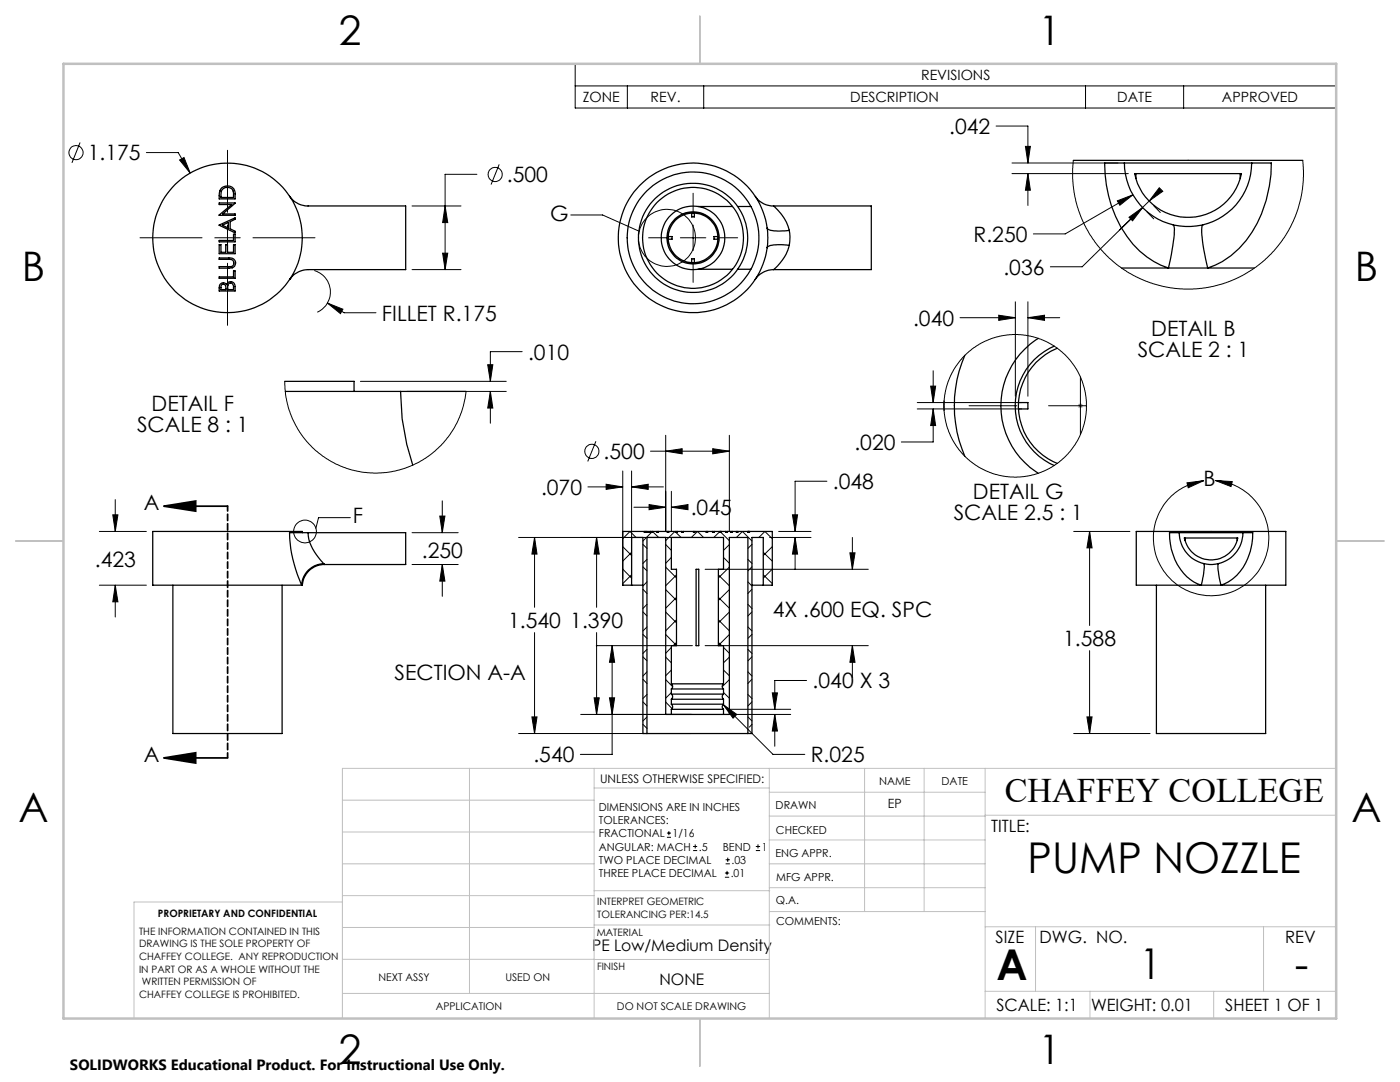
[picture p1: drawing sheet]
<svg xmlns="http://www.w3.org/2000/svg" width="279mm" height="216mm" viewBox="0 0 279 216" stroke-linecap="round" stroke-linejoin="round" font-family="sans-serif">
<g fill="none" stroke="#000" stroke-width=".25">
<path d="M44.3 37.5a1.59 1.59 0 0 1 1.7-.3 1.59 1.59 0 0 1 .9 1.5v1h-3.2v-.6a2 2 0 0 1 .6-1.6zM44.3 37.9a1.3 1.3 0 0 1 1.6-.4 1.3 1.3 0 0 1 .7 1.6v.3h-2.5zM57.8 39.2a4.6 4.6 0 0 0 3.7 1.9h19.5v12.7h-19.5a4.5 4.5 0 0 0-3.7 2M150.7 39.2h.1a4.2 4.2 0 0 0 3.6 1.9M214.2 32h45.8M224.4 32.5a12.7 12.7 0 0 0 12.7 12.7 12.7 12.7 0 0 0 12.7-12.7M224.4 32.5h-3.9a24.2 24.2 0 0 0 6.9 17.6 15.6 15.6 0 0 0 5.8 3.4M224.4 32.5h25.4M226.4 34.6h21.4a10.9 10.9 0 0 1-10.7 8.8 10.9 10.9 0 0 1-10.7-8.8zM226.7 34.6v1M247.5 34.6v1M249.8 32.5h3.9a24.3 24.3 0 0 1-6.4 17.1 15 15 0 0 1-6.3 3.9"/>
<path d="M43.7 51.5h2a1.06 1.06 0 0 1 1.3 1 1.06 1.06 0 0 1-1.3 1h-2v-.3h1.9a.77 .77 0 0 0 1.1-.7 .77 .77 0 0 0-1.1-.7h-1.9zM43.7 40.5h3.2l-2.5 2.2h2.5v.3h-3.2l2.5-2.2h-2.5zM43.7 44.9l3.2-1.4v.2l-1 .5v1.4l1 .5v.4zM43.7 48h2.9v-1.3h.3v1.6h-3.2zM43.7 48.8h.4v1.5h.9v-1.5h.4v1.5h1.2v-1.5h.3v1.8h-3.2zM43.7 55.2h2.9v-1.2h.3v1.5h-3.2zM44 56.7a.78 .78 0 0 1 1.2 .1 .87 .87 0 0 1 1-.6 .87 .87 0 0 1 .7 1v.9h-3.2l.1-1.2zM44.2 56.8a.58 .58 0 0 1 .7 .1 .58 .58 0 0 1 .2 .7v.2h-1zM44.4 44.9l1.2-.5v1.1zM45.6 56.7l.4-.2a.94 .94 0 0 1 .6 1.3h-1.2zM58.1 55.4l-.3 .3M133.4 47.2h.7v.5h-.7"/>
<path d="M138 52.4v-.8h.6v.8M138 42.5v.8h.6v-.8M139.3 41.2h6.9M139.3 53.7h6.9M143.3 47.2h-.8v.5h.8M147.2 41.2h2.7M147.2 53.7h2.7M153.1 45.5l.1 1.9-.1 2M153.1 45.5a14.9 14.9 0 0 0-22.8-10.6 14.9 14.9 0 0 0 0 25.1 14.9 14.9 0 0 0 22.8-10.6M153.1 45.5a1.8 1.8 0 0 0 1.7 .6l2.7-.1M154.4 53.8a4.4 4.4 0 0 0-3.7 2M154.4 41.1l.2 .2a10 10 0 0 1 2.9 4.7"/>
<path d="M154.4 41.1h19.5v12.7h-19.5M157.5 49l-1.4-.2a4.7 4.7 0 0 0-3 .5v.1M157.5 49a9.5 9.5 0 0 1-3.1 4.8M157.5 46l.2 1.3-.2 1.7M223.8 53.5h9.4M233.2 53.5h7.8M234.1 44.9h.1a11 11 0 0 1-.3 4.9l-.7 3.7M240.1 44.9h-.1a13.2 13.2 0 0 0 .4 5.8l.6 2.8M241 53.5h9.3M56.8 76.1h13.9v2M56.9 78.1h23M79.9 78.1l.4 5.5 .9 5.1 1.2 4.1"/>
<path d="M79.9 78.1h13.1M192.5 70.9a25.4 25.4 0 0 0 0 20.2M207.2 67.5a15.8 15.8 0 0 0 0 26.9M210.4 69.1a13 13 0 0 0-7.8 11.9 13 13 0 0 0 7.8 11.9M211 69.5a12.4 12.4 0 0 0-7.8 11.5 12.4 12.4 0 0 0 7.8 11.5M188.4 80v1.9M203.3 80.3h1.8v1.3h-1.8M34.5 116.8v29.6h21.8v-29.6M60.3 106.3v-.3h-29.8v10.8h29.7M61.5 106.3h-3.7a27.2 27.2 0 0 0 2.4 10.5M61.5 106.3a9.6 9.6 0 0 0 3.1 6.2M61.5 106.3h19.5v6.3h-16.2"/>
<path d="M64.6 112.5a4.5 4.5 0 0 0-4.4 4.3M64.6 112.5l.2 .1M64.8 112.6a4.6 4.6 0 0 0-4.5 4.2h-.1M126 116.8h2.3M126 116.8v-9.6h2.3v39.2h.8M128.6 106v.2h1.6v-.2M128.9 106v.2M129.1 106h.8M129.1 106h-4.8v10.8h1.7M129.1 106v.2M130.2 106h-.3v.2M130.2 106h19.1"/>
<path d="M131.1 106v.2h.3v-.2M133.2 106v.2h.3v-.2M134.9 106v.2h.3v-.2M136 106v.2h.3v-.2M138.4 106v.2h.3v-.2M138.9 113.6h.6v15.2h-.6zM140.9 106v.2h.3v-.2M142.2 106v.2h.3v-.2M143.7 106v.2h.3v-.2M143.8 106v.2M144.8 106v.2h.3v-.2M145.9 106v.2h.3v-.2"/>
<path d="M147 106v.2h.2v-.2M149.3 106h.1M149.3 106v.2h.3v-.2M149.3 106h.3M149.6 106h4.5v10.8h-1.8M150.1 116.8h2.2M152.3 116.8v-9.6h-2.2v39.2h-.8M230.8 116.8v29.6h21.8v-29.6M235.3 106.3a6.4 6.4 0 0 0 6.4 6.3 6.4 6.4 0 0 0 6.3-6.3M235.3 106.3h-1.9a10.9 10.9 0 0 0 5.6 10.2l.7 .3M235.3 106.3h12.7M236.4 107.4h10.6a5.4 5.4 0 0 1-5.3 4.3 5.4 5.4 0 0 1-5.3-4.3z"/>
<path d="M236.5 107.4v.4M239.7 116.8h4M239.7 116.8h-12.9v-10.8h29.8v10.8h-12.9M240.2 112.5a9.5 9.5 0 0 1-.5 4.3M243.2 112.5a4 4 0 0 0 .1 2.4l.4 1.9M246.9 107.4v.4M248 106.3h2a11.2 11.2 0 0 1-4.9 9.8l-1.4 .7M134 136.5a.65 .65 0 0 1 0 1M134 138.5a.65 .65 0 0 1 0 1M134 137.5h10.4M134 138.5h10.4M134 136.5h10.4"/>
<path d="M134 139.5h10.4M134 136.5v-7.7h1v-15.2h-1v-6.4h10.4v6.4h-1v15.2h1v7.7M134 137.5v1M134 139.5v1M144.4 138.5a.65 .65 0 0 0 0 1M144.4 136.5a.65 .65 0 0 0 0 1M144.4 137.5v1M144.4 139.5v1M129.1 146.4h20.2M134 140.5a.65 .65 0 0 1 0 1M134 141.5h10.4M134 142.6h10.4"/>
<path d="M134 140.5h10.4M134 141.5v1.1M134 142.6h-1.1v-35.4h-3.8v39.2M144.4 140.5a.65 .65 0 0 0 0 1M144.4 142.6h1.2v-35.4h3.7v39.2M144.4 141.5v1.1"/>
<circle cx="45.4" cy="47.5" r="14.9"/>
<circle cx="138.3" cy="47.5" r="5"/>
<circle cx="138.3" cy="47.5" r="13.1"/>
<circle cx="138.3" cy="47.5" r="10.1"/>
<circle cx="138.3" cy="47.5" r="5.2"/>
<circle cx="138.3" cy="47.5" r="10.9"/>
<circle cx="138.3" cy="47.5" r="6.3"/>
</g>
<g fill="none" stroke="#000" stroke-width=".2">
<path d="M114.8 12.7h151.9v8.9h-151.9zM114.8 17.1h151.9M125.2 17.1v4.5M140.4 17.1v4.5M216.6 17.1v4.5M236.2 17.1v4.5M16 28.4l-1.6 4.1M29.2 30.4h6.4l2.4 4.1M35.8 31.9l.9-.5 1.3 3.1zM45.4 30v12.4M95.2 34.8h-6.4v19M99.6 32.8l-1.6 4"/>
<path d="M138.3 38.6v3.8M198.8 25.2h6.3v7.3M202 32.5h21.1M202 34.6h23.2M204.6 29.2h1l-.5 3.3zM205.1 34.6l.5 3.4h-1zM205.1 34.6v6.4M214.2 32l-.1 1.6v3l.4 2.6 .6 2.2 .7 2.1 1 2 1.7 2.8 1.4 1.7 1.5 1.5 1.8 1.5 1.8 1.3 2.1 1.1 2.9 1.2 2.2 .6 3.9 .5 2.6-.1 1.9-.2 3.2-.7 1.7-.6 2.4-1.1 2.2-1.3 2.4-1.9 1.3-1.2 2.6-3.3 1.2-2.1 1.2-2.9 .8-2.9 .4-1.8 .1-2.3-.1-3.3M226.1 38.9l-13.5 7.8h-6.4M231.4 37.5l.7 .7-2.8 1.9zM27.9 47.4h12.4M42.9 47.4h5"/>
<path d="M45.4 44.9v5.1M45.4 52.5v12.4M50.5 47.4h12.4M62.7 54a4.4 4.4 0 0 1 3.2 3.9 4.4 4.4 0 0 1-2.6 4.4M82.2 41.1h9.8M82.2 53.8h9.8M88.3 50.5h1.1l-.6 3.3zM88.8 41.1l.6 3.3h-1.1zM113.9 42.9h6.4l7.3 3.2M129.4 47.4h3.8M135.8 47.4h5.1M138.3 44.9v5.1"/>
<path d="M138.3 52.5v3.8M143.4 47.4h3.8M223 40.1l3.1-1.2-2.6 2.1zM225.3 43.4l2.7-2-2 2.7zM228 41.4l-4.5 4.5M228.9 42.3l1.4 1.4M229.3 40.1l-13.3 13.1h-6.4M230.2 41l1.4 1.4M56.8 76.1l.3 3.2 .9 3.3 1.4 3 2.2 2.9 1.3 1.4 1.6 1.2 2.6 1.5 3.2 1.2 3.6 .6 3.1-.1 1.9-.3 2.1-.6 2.7-1.2 3.1-2.2 1.3-1.2 1.4-1.6 1.6-2.7 1.4-3.6 .5-2.8M65.3 60.5l3.1 1.2-.5 .9zM65.3 60.5l3.4 1.9h6.3M71.9 76.1h29.1"/>
<path d="M81.2 78.1h19.8M97.3 72.8h1.1l-.5 3.3zM97.9 78.1l.5 3.3h-1.1zM97.9 78.1v6.4M104.2 70.2h-6.3v5.9M185.7 77h1l-.5 3.3zM186.2 74v6.3M191.6 63.4h11M199.3 62.9l3.3 .5-3.3 .5zM202.6 60.2v18.9M205.1 63.4l3.4-.5v1zM205.1 60.2v18.9"/>
<path d="M205.1 63.4h6.4M215.6 75.2v11.5M23 99.7v6.3M88.3 99.9v6.4M117.3 97.2h7M118.9 88.1l-1.6 4M121 96.6l3.3 .6-3.3 .4zM124.3 94v21.5M126 97.2l3.4-.6v1zM126 94v21.5M126 97.2h6.4M129.8 90h15.8"/>
<path d="M132.9 90l3.2-.5v1.1zM132.9 86.9v19.1M134 98v8M142.2 89.5l3.4 .5-3.4 .6zM145.6 86.9v19.1M165 96h-6.3v10M183.1 81.6h20.8M183.1 80.3h20.8M186.2 81.6l.5 3.3h-1zM186.2 81.6v6.6h-6.3M193.4 81h9.5M209.3 81h7.5"/>
<path d="M236.9 96.3l3.3-.4-3.1 1.4zM242.6 95.9a11.5 11.5 0 0 1 9.1 17.1 11.5 11.5 0 0 1-19.4 1 11.5 11.5 0 0 1 7.4-18l.5-.1M242.6 95.9l3.3 .2-.2 1zM19.8 106h9.4M19.8 116.8h9.4M22.5 102.7h1l-.5 3.3zM23 116.8l.5 3.3h-1zM23 116.8v6.3M69.9 103.3h-6.3l-.6 2.1M82.2 106.3h9.2M82.2 112.6h9.2M87.8 103h1l-.5 3.3z"/>
<path d="M88.3 112.6l.5 3.4h-1zM88.3 112.6v6.4M103.5 107.2h34.5l1.2-1.2 1.2 1.2M106.7 107.2l.5 3.4h-1zM106.7 107.2v14M119.1 107.2l.5 3.4h-1zM119.1 107.2v14M124.3 113.6l1.7 1.8M124.3 109.1l1.7 1.7M126 110.2l-1.7 1.8M126 114.7l-1.7 1.8M126.5 101.2h6.4"/>
<path d="M126.9 107.2l-1.2-1.2-1.4 1.5M128.3 117.6l.8 .8M128.3 113.1l.8 .8M128.3 108.6l.8 .8M129.1 111.6l-.8 .8M129.1 116.1l-.8 .8M129.5 100.7l3.4 .5-3.4 .5zM130 106.2l-1.7 1.8M130.2 106h.1M130.2 106l1.2 1.2M132.9 117.7l2.1 2.1M132.9 113.2l2.1 2.1"/>
<path d="M132.9 108.7l1.1 1.1M134 111.2l-1.1 1.2M134 101.2l3.3-.5v1zM134 101.2h2.7M135 114.7l-2.1 2.2M135 119.2l-2.1 2.2M135.9 107.2l-1.2-1.2-1.8 1.9M140.7 113.6h32.6M143.4 119.2l2.2 2.2M143.4 114.7l2.2 2.2M143.7 106h.1M143.7 106l-1.2 1.2"/>
<path d="M143.9 106.2l1.7 1.7M144.4 111.2l1.2 1.2M145.6 108.7l-1.2 1.1M145.6 113.2l-2.2 2.1M145.6 117.7l-2.2 2.1M147 107.2l1.2-1.2 1.9 2M149.3 116.1l.8 .8M149.3 111.6l.8 .8M150.1 108.6l-.8 .8M150.1 113.1l-.8 .8M150.1 117.6l-.8 .8M151.4 107.2l1.2-1.2 1.5 1.5"/>
<path d="M152.3 114.7l1.8 1.8M152.3 110.2l1.8 1.8M153.6 107.2h8.3M154.1 109.1l-1.8 1.7M154.1 113.6l-1.8 1.8M155.4 106h6.5M158.2 102.7h1l-.5 3.3zM158.7 107.2l.5 3.4h-1zM158.7 107.2v6.4M169.6 110.3h1l-.5 3.3zM170.1 107.2v6.4M214.3 106h11.2"/>
<path d="M217.5 106v18.8M217.5 106l.4 3.3h-1zM106.7 126.2v20.2M118.6 139.2h1l-.5 3.4zM119 128.8h19.2M119.1 126.2v16.4M121.6 139.2h1.1l-.5 3.4zM122.2 128.8v21.7h-6.4M122.2 128.8l.5 3.4h-1.1zM128.3 135.5l.8 .9M128.3 131.1l.8 .8M128.3 126.6l.8 .8"/>
<path d="M128.3 122.1l.8 .8M129.1 120.6l-.8 .8M129.1 125.1l-.8 .8M129.1 129.6l-.8 .8M129.1 134.1l-.8 .8M129.1 138.6l-.8 .8M132.9 135.6l1.3 1.4M132.9 131.1l1.1 1.2M132.9 126.6l2.1 2.2M132.9 122.1l2.1 2.2M134 129.2l-1.1 1.2M134 133.7l-1.1 1.1"/>
<path d="M134 138.2l-1.1 1.1M135 123.7l-2.1 2.2M135 128.2l-.7 .6M140.7 128.8h32.6M143.4 128.2l.6 .6M143.4 123.7l2.2 2.2M144.4 138.2l1.2 1.1M144.4 133.7l1.2 1.1M144.4 129.2l1.2 1.2M145.6 122.1l-2.2 2.2M145.6 126.6l-2.2 2.2M145.6 131.1l-1.2 1.2"/>
<path d="M145.6 135.6l-1.5 1.4M149.3 138.6l.8 .8M149.3 134.1l.8 .8M149.3 129.6l.8 .8M149.3 125.1l.8 .8M149.3 120.6l.8 .8M150.1 122.1l-.8 .8M150.1 126.6l-.8 .8M150.1 131.1l-.8 .8M150.1 135.5l-.8 .9M154.1 138.3h1.1l-.6 3.2zM161 135.8h-6.4v5.7"/>
<path d="M170.1 128.8l.5 3.4h-1zM170.1 128.8v6.4M217.5 129.8v16.6M103.5 146.4h34.4M106.2 143.1h1l-.5 3.3zM115.9 142.6h22.3M128.3 144.5l.8 .8M128.3 140.1l.8 .8M129.1 143.1l-.8 .8M132.9 140.1l1.2 1.3M144.3 140.6l2.7 2-.7 .7zM144.3 140.6l10 9.9h6.3"/>
<path d="M145.7 142.6h12.1M145.7 141.5h12.1M149.3 143.1l.8 .8M150.1 140.1l-.8 .8M150.1 144.5l-.6 .6M154.6 142.6l.6 3.3h-1.1zM154.6 142.6v6.3M214.3 146.4h15.2M216.9 143.1h1l-.4 3.3zM133.1 167.1h.8M133.1 166.2h.8M133.5 165.8v.9"/>
<path d="M138.3 169.7h.8M138.3 168.9h.8M138.7 168.5v.8M144.7 175h.8M144.7 174.2h.8M144.8 172.4h.9M144.8 171.6h.9M145.1 173.8v.8M145.2 171.1v.9M150.8 169.7h.9M150.8 168.9h.9M151.3 168.5v.8"/>
<circle cx="15.2" cy="30.5" r="1.41"/>
<circle cx="98.8" cy="34.8" r="1.41"/>
<circle cx="133.1" cy="47.5" r="5.7"/>
<circle cx="118.1" cy="90.1" r="1.41"/>
<circle cx="202.6" cy="81" r="14.2"/>
<circle cx="60.9" cy="106.1" r="2.27"/>
</g>
<path d="M32.7 101l6.4-1v2zM32.7 101h12.7M32.7 151.2l6.4-1v2.1zM32.7 151.2h12.7" fill="none" stroke="#000" stroke-width=".35"/>
<path d="M215.1 81h1M215.3 80.6l.7 .7M215.6 80.5v1M216 80.6l-.7 .7" fill="none" stroke="#808080" stroke-width=".2"/>
<path d="M45.4 101v50.2" fill="none" stroke="#000" stroke-width=".35" stroke-dasharray="1.3 .6" stroke-dashoffset=".3"/>
<g fill="none" stroke="#c0c0c0" stroke-width=".2">
<path d="M68.3 159.7h50.3M93.7 153.3v44.9M118.6 153.3v49.9M118.6 157.2h34.9M153.5 153.3v49.9M153.5 158.1h43.1M172.5 153.3v28.6M184.4 153.3v28.6M196.6 153.3v49.9M266.7 153.3h-198.4v49.9M68.3 178.7h50.3M68.3 172.4h50.3"/>
<path d="M68.3 166h50.3M68.3 180h-41.6v23.2M118.6 177.7h35M153.5 167.6h43.1M153.5 162.8h43.1M153.5 172.4h43.1M153.5 177.1h43.1M196.6 162.7h70.1M68.3 198.2h85.2M68.3 191.4l85.2 .1M68.3 185.1h50.3M118.6 184.6h35"/>
<path d="M153.6 181.9h43M196.6 197.8h70.1M196.6 184.9h70.1M206.7 184.9v12.9M217.5 197.8v5.4M242.2 197.8v5.4M252.2 184.9v12.9"/>
</g>
<path d="M139.7 3.2v9.5M3.1 107.9h9.6M266.7 107.9h9.5M139.7 203.2v9.6" fill="none" stroke="#c0c0c0" stroke-width=".25"/>
<path d="M12.7 12.7h254v190.5h-254z" fill="none" stroke="#c0c0c0" stroke-width=".5"/>
<g fill="#000">
<path d="M236.9 96.3l3.3-.4-3.1 1.4zM242.6 95.9l3.3 .2-.2 1z"/>
<path d="M22.5 102.7h1l-.5 3.3zM23 116.8l.5 3.3h-1zM87.8 103h1l-.5 3.3zM88.3 112.6l.5 3.4h-1zM35.8 31.9l2.2 2.6-1.3-3.1zM65.3 60.5l2.6 2.1 .5-.9zM88.8 41.1l.6 3.3h-1.1zM88.3 50.5h1.1l-.6 3.3zM217.5 106l.4 3.3h-1zM216.9 143.1h1l-.4 3.3zM126 97.2l3.4-.6v1zM121 96.6l3.3 .6-3.3 .4zM132.9 90l3.2-.5v1.1zM142.2 89.5l3.4 .5-3.4 .6zM134 101.2l3.3-.5v1zM129.5 100.7l3.4 .5-3.4 .5zM119.1 107.2l.5 3.4h-1zM118.6 139.2h1l-.5 3.4zM121.6 139.2h1.1l-.5 3.4zM122.2 128.8l.5 3.4h-1.1zM144.3 140.6l2 2.7 .7-.7zM154.1 138.3h1.1l-.6 3.2zM154.6 142.6l.6 3.3h-1.1zM158.2 102.7h1l-.5 3.3zM158.7 107.2l.5 3.4h-1zM106.7 107.2l.5 3.4h-1zM106.2 143.1h1l-.5 3.3zM169.6 110.3h1l-.5 3.3zM170.1 128.8l.5 3.4h-1zM204.6 29.2h1l-.5 3.3zM205.1 34.6l.5 3.4h-1zM223 40.1l.5 .9 2.6-2.1zM225.3 43.4l2.7-2-2 2.7zM231.4 37.5l.7 .7-2.8 1.9zM97.3 72.8h1.1l-.5 3.3zM97.9 78.1l.5 3.3h-1.1zM205.1 63.4l3.4-.5v1zM199.3 62.9l3.3 .5-3.3 .5zM186.2 81.6l.5 3.3h-1zM185.7 77h1l-.5 3.3z"/>
<path d="M32.7 101l6.4-1v2zM32.7 151.2l6.4-1v2.1z"/>
</g>
<g font-size="8.5">
<text x="205.1" y="174.2">PUMP NOZZLE</text>
<text x="198.9" y="195.5">A</text>
<text x="227.5" y="195.4">1</text>
<text x="258.4" y="195.4">-</text>
</g>
<g font-size="8.1">
<text x="67.6" y="8.9">2</text>
<text x="207.3" y="8.9">1</text>
<text x="4.4" y="56.2">B</text>
<text x="270.4" y="56.2">B</text>
<text x="3.7" y="164.1">A</text>
<text x="269.7" y="164.1">A</text>
<text x="67.6" y="212.4">2</text>
<text x="207.3" y="212.4">1</text>
</g>
<text font-size="6.9" x="200.5" y="160.1">CHAFFEY COLLEGE</text>
<g font-size="4.2">
<text x="189.4" y="26.7">.042</text>
<text x="17.5" y="32">1.175</text>
<text x="101.2" y="36.3">.500</text>
<text x="109.8" y="44.1">G</text>
<text x="194.3" y="48.3">R.250</text>
<text x="200.3" y="54.8">.036</text>
<text x="76.2" y="64">FILLET R.175</text>
<text x="182.2" y="65">.040</text>
<text x="105.4" y="71.8">.010</text>
<text x="227.1" y="71.2">SCALE 2 : 1</text>
<text x="229.8" y="67">DETAIL B</text>
<text x="30.2" y="82">DETAIL F</text>
<text x="27.3" y="86.1">SCALE 8 : 1</text>
<text x="170.5" y="89.8">.020</text>
<text x="120.5" y="91.6">.500</text>
<text x="28.7" y="101.7">A</text>
<text x="108" y="98.7">.070</text>
<text x="166.2" y="97.6">.048</text>
<text x="194.2" y="99.5">DETAIL G</text>
<text x="240.2" y="97">B</text>
<text x="70.4" y="104.4">F</text>
<text x="137.8" y="102.8">.045</text>
<text x="190.3" y="103.7">SCALE 2.5 : 1</text>
<text x="18.9" y="113.1">.423</text>
<text x="84.2" y="111.4">.250</text>
<text x="101.4" y="125.3">1.540 1.390</text>
<text x="154.2" y="123.2">4X .600 EQ. SPC</text>
<text x="212.2" y="128.9">1.588</text>
<text x="78.7" y="135.8">SECTION A-A</text>
<text x="162.2" y="137.4">.040 X 3</text>
<text x="28.7" y="152">A</text>
<text x="106.4" y="152.1">.540</text>
<text x="161.8" y="152.1">R.025</text>
</g>
<g font-size="3.4">
<text x="197.8" y="166">TITLE:</text>
<text x="198.7" y="188.1">SIZE</text>
<text x="207.5" y="188.1">DWG. NO.</text>
<text x="256.5" y="188.2">REV</text>
<text x="198.8" y="201.7">SCALE: 1:1</text>
<text x="217.7" y="201.8">WEIGHT: 0.01</text>
<text x="244.5" y="201.7">SHEET 1 OF 1</text>
</g>
<g font-size="3.2">
<text x="118.2" y="189.8">PE Low/Medium Density</text>
<text x="131.6" y="196.6">NONE</text>
</g>
<text font-size="3" x="14" y="213.5">SOLIDWORKS Educational Product. For Instructional Use Only.</text>
<g font-size="2.8">
<text x="183.8" y="16">REVISIONS</text>
<text x="116.3" y="20.4">ZONE</text>
<text x="129.8" y="20.4">REV.</text>
<text x="169.7" y="20.4">DESCRIPTION</text>
<text x="223" y="20.4">DATE</text>
<text x="243.9" y="20.4">APPROVED</text>
</g>
<text font-size="2.5" x="177.2" y="161.3">EP</text>
<text font-size="2.4" x="119.8" y="156.2">UNLESS OTHERWISE SPECIFIED:</text>
<g font-size="2.2">
<text x="119.5" y="161.8">DIMENSIONS ARE IN INCHES</text>
<text x="154.8" y="161.4">DRAWN</text>
<text x="175.4" y="156.6">NAME</text>
<text x="187.9" y="156.7">DATE</text>
<text x="119.5" y="164.4">TOLERANCES:</text>
<text x="119.5" y="167.1">FRACTIONAL</text>
<text x="134.2" y="167.1">1/16</text>
<text x="154.9" y="166.3">CHECKED</text>
<text x="119.5" y="172.4">TWO PLACE DECIMAL</text>
<text x="119.5" y="169.7">ANGULAR: MACH</text>
<text x="139.5" y="169.7">.5</text>
<text x="144.2" y="169.7">BEND</text>
<text x="146" y="172.4">.03</text>
<text x="152" y="169.7">1</text>
<text x="154.8" y="171">ENG APPR.</text>
<text x="119.5" y="175">THREE PLACE DECIMAL</text>
<text x="145.8" y="175">.01</text>
<text x="154.9" y="175.7">MFG APPR.</text>
<text x="154.9" y="180.4">Q.A.</text>
<text x="154.9" y="184.6">COMMENTS:</text>
</g>
<g font-size="2.1">
<text x="75.5" y="195.7">NEXT ASSY</text>
<text x="100.9" y="195.7">USED ON</text>
<text x="86.9" y="201.5">APPLICATION</text>
<text x="123.1" y="201.6">DO NOT SCALE DRAWING</text>
</g>
<g font-size="2">
<text x="31.5" y="182.9">PROPRIETARY AND CONFIDENTIAL</text>
<text x="119.2" y="180.6">INTERPRET GEOMETRIC</text>
<text x="119.2" y="183.1">TOLERANCING PER:14.5</text>
<text x="27.8" y="186.5">THE INFORMATION CONTAINED IN THIS</text>
<text x="27.8" y="189">DRAWING IS THE SOLE PROPERTY OF</text>
<text x="27.8" y="191.6">CHAFFEY COLLEGE. ANY REPRODUCTION</text>
<text x="119.1" y="186.7">MATERIAL</text>
<text x="27.8" y="194.1">IN PART OR AS A WHOLE WITHOUT THE</text>
<text x="28.3" y="196.6">WRITTEN PERMISSION OF</text>
<text x="119.1" y="193.5">FINISH</text>
<text x="27.8" y="199.1">CHAFFEY COLLEGE IS PROHIBITED.</text>
</g>
</svg>
